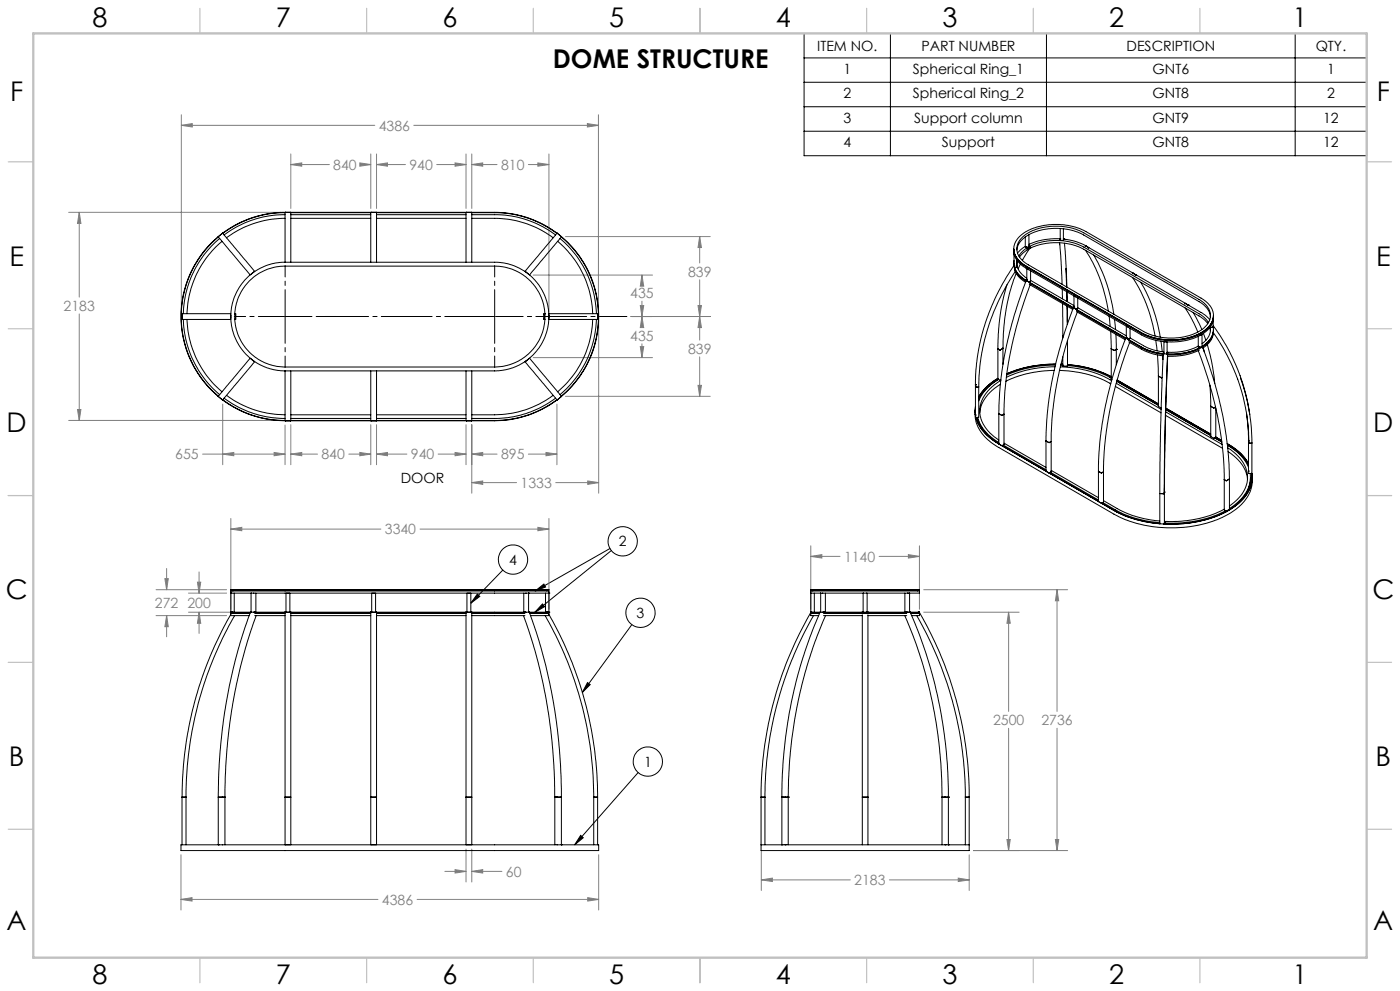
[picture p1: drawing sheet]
<svg xmlns="http://www.w3.org/2000/svg" width="420mm" height="297mm" viewBox="0 0 420 297" stroke-linecap="round" stroke-linejoin="round" font-family="sans-serif">
<g fill="none" stroke="#000" stroke-width=".3">
<path d="M241.2 10h168.8v36.7h-168.8zM241.2 17.4h168.8M267.1 10v36.7M313.9 10v36.7M388.5 10v36.7M241.2 24.7h168.8M241.2 32h168.8M241.2 39.3h168.8M148.2 94.9h.3M148.4 94.7v.3M143.2 178l.7 .7-2.6 2.1zM150.8 170.8l-9.5 10"/>
<path d="M160.5 177.1l2.7-2.1 .5 .9zM183 164.4l-22.5 12.7M183.4 165l-22.9 18.5M162.7 181l.7 .8-2.9 1.7zM189.5 187.2l-14.8 20.3M176.2 204.6l.9 .6-2.4 2.3zM191.5 231.5l-19.1 21.7M174.2 250.4l.8 .7-2.6 2.1z"/>
<circle cx="153.9" cy="167.7" r="4.4"/>
<circle cx="186.8" cy="162.2" r="4.4"/>
<circle cx="192.1" cy="183.7" r="4.4"/>
<circle cx="194.4" cy="228.3" r="4.4"/>
</g>
<g fill="none" stroke="#808080" stroke-width=".3">
<path d="M54.4 37.6l3.3-.6v1.1zM54.4 34.4v59.2M54.4 37.6h58M124.1 37.6h55.4M176.2 37l3.3 .6-3.3 .5zM179.5 34.4v59.2M87.2 49.3l3.3-.5v1zM87.2 46.1v16.4M87.2 49.3h11.6M107.9 48.8l3.3 .5-3.3 .5zM108.2 49.3h3M111.2 46.1v16.4"/>
<path d="M113 49.3l3.2-.5v1zM113 46.1v16.4M113 49.3h8.6M131 49.3h8.8M136.5 48.8l3.3 .5-3.3 .5zM139.8 46.1v16.4M141.5 49.3l3.3-.5v1zM141.5 46.1v16.4M141.5 49.3h7.6M158.5 49.3h6.2M161.4 48.8l3.3 .5-3.3 .5zM164.7 46.1v47.5"/>
<path d="M20.6 63.6h63.6M23.8 63.6l.5 3.4h-1.1zM23.8 63.6v25.4M169.7 70.9h43.4M209.9 70.9l.5 3.3h-1zM209.9 70.9v7.9M23.8 94.1v31.9M159.9 82.4h35.9M179.6 96.1v51.7M189.3 94.9h23.8M192.1 91.6h1l-.5 3.3zM192.6 82.4l.5 3.4h-1z"/>
<path d="M192.6 94.9l.5 3.3h-1zM192.6 82.4v2.8M192.6 90.3v7.7M209.4 91.6h1l-.5 3.3zM209.9 94.9l.5 3.3h-1zM209.9 83.9v18M160 107.2h35.8M169.6 118.8h43.5M192.1 103.9h1l-.5 3.3zM192.6 103v4.2M209.4 115.5h1l-.5 3.3zM209.9 107v11.8"/>
<path d="M20.6 126h63.6M23.2 122.7h1.1l-.5 3.3zM60.8 136.1h24.7M66.8 136.1l3.3-.5v1zM66.8 121.1v18.2M82.2 135.6l3.3 .5-3.3 .5zM85.5 127.4v11.9M87.2 136.1l3.3-.5v1zM87.2 136.1h8M87.2 127.3v12M104.6 136.1h6.6M107.9 135.6l3.3 .5-3.3 .5z"/>
<path d="M111.2 127.3v12M113 136.1l3.2-.5v1zM113 127.3v12M113 136.1h9.1M131.4 136.1h8.4M136.5 135.6l3.3 .5-3.3 .5zM139.8 127.3v12M141.5 136.1l3.3-.5v1zM141.5 127.3v20.5M141.5 136.1h7.6M158.5 136.1h8.6M163.8 135.6l3.3 .5-3.3 .5z"/>
<path d="M167.1 121.1v18.2M69.3 158.6l3.2-.6v1.1zM69.3 155.4v27.2M69.3 158.6h45M126 158.6h38.7M141.5 144.6l3.3-.5v1.1zM141.5 144.6h13.5M161.4 158l3.3 .6-3.3 .5zM164.7 155.4v27.2M166.7 144.6h12.9M176.3 144.1l3.3 .5-3.3 .6zM46.8 176.7h21.2"/>
<path d="M49.5 173.4h1l-.5 3.3zM50 170.4v6.3M56.6 177.8h11.4M59.2 174.5h1l-.5 3.3zM59.7 171.4v6.4M243.2 166.8l3.4-.6v1zM243.2 163.6v19M243.2 166.8h8.8M263.7 166.8h12.1M272.5 166.2l3.3 .6-3.3 .4zM275.8 163.6v19M277.1 176.7h43.2"/>
<path d="M317.1 176.7l.5 3.4h-1zM317.1 176.7v36.5M46.8 184.5h21.2M50 184.5l.5 3.3h-1zM50 184.5v6.3M56.6 183.5h12.5M59.7 183.5l.5 3.3h-1zM59.7 183.5v6.3M277.1 183.5h28.7M302.6 183.5l.5 3.3h-1zM302.6 183.5v29.7M302.6 218.3v36.6"/>
<path d="M317.1 218.3v36.6M54.3 256.2v16.5M139.8 254.5v9.8M141.5 254.5v9.8M179.6 256.2v16.5M228.4 255v11.9M290.8 256.2v10.7M292 254.9h28.3M302.1 251.6h1l-.5 3.3zM316.6 251.6h1l-.5 3.3zM54.3 269.6l3.3-.6v1zM54.3 269.6h59.1"/>
<path d="M125.1 269.6h54.5M133.5 261.2h6.3M136.5 260.6l3.3 .6-3.3 .5zM141.5 261.2l3.3-.6v1.1zM141.5 261.2h9.1M176.3 269l3.3 .6-3.3 .4zM228.4 263.7l3.3-.5v1zM228.4 263.7h26.7M266.8 263.7h24M287.5 263.2l3.3 .5-3.3 .5z"/>
</g>
<path d="M85.3 94.9h-15M85.5 94.6v-15M85.5 95.1v15M85.8 94.9h15M148.4 94.6v-15M148.4 95.1v15" fill="none" stroke="#000" stroke-width=".3" stroke-dasharray="15.2 1.3 1.3 1.3" stroke-dashoffset="7.5"/>
<path d="M148.1 94.9h-52.2" fill="none" stroke="#000" stroke-width=".3" stroke-dasharray="15.2 1.3 1.3 1.3" stroke-dashoffset=".6"/>
<path d="M148.7 94.9h39.4" fill="none" stroke="#000" stroke-width=".3" stroke-dasharray="15.2 1.3 1.3 1.3" stroke-dashoffset="7"/>
<path d="M85.5 94.9v-.2M85.5 94.9h-.1M85.5 94.9v.1M85.5 94.9h.2" fill="none" stroke="#000" stroke-width=".3" stroke-dasharray="15.2 1.3 1.3 1.3"/>
<g fill="none" stroke="#c0c0c0" stroke-width=".35">
<path d="M60 2.5v7.5M110 2.5v7.5M160 2.5v7.5M210 2.5v7.5M260 2.5v7.5M310 2.5v7.5M360 2.5v7.5M2.5 48.5h7.5M410 48.5h7.5M2.5 98.5h7.5M410 98.5h7.5M2.5 148.5h7.5"/>
<path d="M410 148.5h7.5M2.5 198.5h7.5M410 198.5h7.5M2.5 248.5h7.5M410 248.5h7.5M60 287v7.5M110 287v7.5M160 287v7.5M210 287v7.5M260 287v7.5M310 287v7.5M360 287v7.5"/>
</g>
<path d="M10 10h400v277h-400z" fill="none" stroke="#c0c0c0" stroke-width=".7"/>
<path d="M162.7 181l.7 .8-2.9 1.7zM160.5 177.1l2.7-2.1 .5 .9zM174.2 250.4l.8 .7-2.6 2.1zM176.2 204.6l.9 .6-2.4 2.3zM143.2 178l.7 .7-2.6 2.1z" fill="#000"/>
<path d="M136.5 260.6l3.3 .6-3.3 .5zM141.5 261.2l3.3-.6v1.1zM54.3 269.6l3.3-.6v1zM176.3 269l3.3 .6-3.3 .4zM161.4 158l3.3 .6-3.3 .5zM69.3 158.6l3.2-.6v1.1zM49.5 173.4h1l-.5 3.3zM50 184.5l.5 3.3h-1zM59.2 174.5h1l-.5 3.3zM59.7 183.5l.5 3.3h-1zM243.2 166.8l3.4-.6v1zM272.5 166.2l3.3 .6-3.3 .4zM228.4 263.7l3.3-.5v1zM287.5 263.2l3.3 .5-3.3 .5zM302.6 183.5l.5 3.3h-1zM302.1 251.6h1l-.5 3.3zM317.1 176.7l.5 3.4h-1zM316.6 251.6h1l-.5 3.3zM209.4 91.6h1l-.5 3.3zM209.9 70.9l.5 3.3h-1zM192.6 82.4l.5 3.4h-1zM192.1 91.6h1l-.5 3.3zM209.4 115.5h1l-.5 3.3zM209.9 94.9l.5 3.3h-1zM192.1 103.9h1l-.5 3.3zM192.6 94.9l.5 3.3h-1zM176.3 144.1l3.3 .5-3.3 .6zM141.5 144.6l3.3-.5v1.1zM136.5 135.6l3.3 .5-3.3 .5zM113 136.1l3.2-.5v1zM107.9 135.6l3.3 .5-3.3 .5zM87.2 136.1l3.3-.5v1zM82.2 135.6l3.3 .5-3.3 .5zM66.8 136.1l3.3-.5v1zM163.8 135.6l3.3 .5-3.3 .5zM141.5 136.1l3.3-.5v1zM23.8 63.6l.5 3.4h-1.1zM23.2 122.7h1.1l-.5 3.3zM54.4 37.6l3.3-.6v1.1zM176.2 37l3.3 .6-3.3 .5zM107.9 48.8l3.3 .5-3.3 .5zM87.2 49.3l3.3-.5v1zM113 49.3l3.2-.5v1zM136.5 48.8l3.3 .5-3.3 .5zM141.5 49.3l3.3-.5v1zM161.4 48.8l3.3 .5-3.3 .5z" fill="#808080"/>
<g fill="none" stroke="#000" stroke-width=".3">
<path d="M65.5 71l9.6 11.4M65.5 70.9v.1M65.5 70.9a31.2 31.2 0 0 0 0 47.9M65.5 71a31.2 31.2 0 0 0 0 47.7M65.9 71.5a30.5 30.5 0 0 0-10.9 22.5M66.6 72.3a29.6 29.6 0 0 0-10.5 21.7M66.7 69.9h.1M66.7 69.9l-1.2 1M66.8 69.9a31.5 31.5 0 0 1 18.7-6.3h62.9a30.9 30.9 0 0 1 18.7 6.3M66.8 69.9l9.6 11.4M85.5 63.7v14.9M85.5 78.6a16.3 16.3 0 0 0-16.2 16.3 16.3 16.3 0 0 0 16.2 16.3"/>
<path d="M85.5 78.6h62.9a16.3 16.3 0 0 1 16.3 16.3 16.3 16.3 0 0 1-16.3 16.3h-62.9M85.5 63.7a31.2 31.2 0 0 0-18.6 6.3M85.5 64.3a30.4 30.4 0 0 0-18.3 6.1M85.5 65.4a29.7 29.7 0 0 0-17.6 5.9M85.6 63.6l-.1 .1M87.1 63.6l.1 .1M87.2 63.7v14.9M87.2 63.7h24M87.2 65.4h24M87.2 64.3h24M111.2 63.7v14.9M111.3 63.6l-.1 .1"/>
<path d="M112.9 63.6l.1 .1M113 63.7v14.9M113 63.7h26.8M113 65.4h26.8M113 64.3h26.8M139.8 63.7v14.9M139.9 63.6l-.1 .1M141.4 63.6l.1 .1M141.5 63.7v14.9M141.5 63.7h6.9a31 31 0 0 1 18.6 6.3M141.5 65.4h6.9a29.5 29.5 0 0 1 17.5 5.9M141.5 64.3h6.9a30.2 30.2 0 0 1 18.3 6.1"/>
<path d="M167.1 69.9l-9.6 11.4M167.1 69.9l1.3 1M167.3 72.3a29.6 29.6 0 0 1 10.5 21.7M168 71.5a30.5 30.5 0 0 1 10.9 22.5M168.4 70.9v.1M168.4 70.9a31.2 31.2 0 0 1 0 47.9M168.4 71l-9.5 11.4M168.4 71a31.2 31.2 0 0 1 0 47.7M304.1 78.8a1.94 1.94 0 0 1-.7 2.1l-1.8 2.8a61.7 61.7 0 0 0-9 31.6M304.1 74.8a6.2 6.2 0 0 0 3.7 5.6l34.9 20.1 2.4 1 3.3 .8 4.6 .1 4.7-.9 3.1-1.4a6 6 0 0 0 3.2-5.3M304.1 74.7a6.2 6.2 0 0 0 3.7 5.3l34.9 20.1 2.6 1.1 2.8 .6 4.6 .3 4.7-.9 3.4-1.5a6 6 0 0 0 3.2-5M304.1 74.6a6.2 6.2 0 0 0 3.7 5.2"/>
<path d="M304.1 79.1v.6M304.2 76.1l.1 .4M304.2 79.7h.1M304.2 78.1v1.6l-.1-.7M304.2 76.1v3.6M304.2 79.7l.1 .4M304.2 76v.1M305.1 78v2.1h-.7M305.1 79.3a5.7 5.7 0 0 0 2.9 4.1M305.1 74.9a7.2 7.2 0 0 1 5.6-5.4l3.7-.9 3-.2 3.3 .4 3.7 1.3 35.7 20.6a5.9 5.9 0 0 1 3 4.2M305.1 78.1v.4M305.3 78.2l-.2 .9"/>
<path d="M305.6 76.7l1.5-1.7 1.8-1.2 2.3-.9 2-.5 3-.3h2.4l4.3 1 2.2 .9 35 20.3 1.1 .8 1.3 1.6M305.9 77l.9-1.1 1.9-1.3 3.9-1.4 2.7-.4 2.4-.1 2.2 .3 2.8 .6 2.2 1 35 20.2 1.7 1.3 .7 .9M306.1 79.2l-.7 1.4M306.6 71.2l1.1-.9 1.9-1.1 4.2-1.2 4.5-.2 4.4 .9 2.4 1.1 35.4 20.5a4.8 4.8 0 0 1 2.6 4.2 4.8 4.8 0 0 1-2.6 4.3l-3 1.5-4.3 .9h-3.7l-4.3-.9-1.7-.7-35.2-20.4a5 5 0 0 1-2.9-6.4zM307.6 73.9l.2 .3-.1-.2M307.6 73.9l-1.2 .8-1.1 1.1M307.6 71v2.9M307.7 74h.1M307.7 74l-.1 .1M308 74.5l.2 .1M308.2 74.6h.1M308.7 70.3v3.6l-.6 .3-.3-.2"/>
<path d="M308.7 73.6v.1M308.9 74.5l-2.2 3.5M308.9 74l.2 .2M309 74l.1 .2M309.1 74.2h.1M309.1 74.2l-.9 .4M309.1 74.2l-.1 .2M317.9 72.7l.7 12.5M317.9 71.6h-2.4l-2.6 .3-4.2 1.3M318 71.5l-.1 .1M318 71.6h.1M318 71.6l-.1 .2"/>
<path d="M318 71.5h.1M318.1 68.5v3.5l.8 .1 .1-.4M319 71.7h.1M319 68.6l.2 3M319.2 71.6l3.7 .8 2.8 1.3M319.2 71.6h.1M319.2 71.6v.2M319.3 72.9l.8 13.1M325.6 75l2.2 3.7 2.1 4.6 1.9 6.2 .7 3.7M325.6 73.7l-.1 .1M325.7 73.7h.1M325.7 73.7l.8 .5"/>
<path d="M325.7 73.7v.1M325.7 73.7h-.1M325.7 73.7l.9 .5M326.5 74.2v.1l.1-.1M326.5 74.2h.1M326.6 74.2h.1M326.6 74.2l13.2 7.6M328.1 76.4l2.6 5.1 1.3 3.4 1.2 4.2 1 5.1M54.6 94.1l.1 1.6h14.6M54.7 94h14.6M54.7 94l-.1 .1M55 95.7a30.6 30.6 0 0 0 10.9 22.6"/>
<path d="M56.1 95.7a29.4 29.4 0 0 0 10.5 21.7M69.3 94.4h.1M69.3 94.4v1M70.4 94.1h.2M70.4 94l.3 .1v1.6h-.3M70.6 94.1h.1M70.7 94.1v1.6h-.3M74.8 84.2a15.4 15.4 0 0 1 10.7-4.4h62.9a15.1 15.1 0 0 1 15.1 15.1 15.1 15.1 0 0 1-15.1 15.1h-62.9a15.1 15.1 0 0 1-14-9.3 15.1 15.1 0 0 1 3.3-16.5zM75.4 82.1v.1M76.2 81.5l-.8 .6M157.7 81.5l.8 .6M158.5 82.1v.1"/>
<path d="M163.3 94.1h.1M163.3 94.1v1.6h.2M163.3 94.1h.2M163.5 94h-.3v1.7h.3M164.6 94h14.6l.1 1.6M164.6 95.7h14.6M164.7 95.3v.1M164.7 94.4v.9M177.8 95.7a29.4 29.4 0 0 1-10.5 21.7M178.9 95.7a30.6 30.6 0 0 1-10.9 22.6M179.3 95.6l-.1 .1M302.1 85.4l-1.1 3.8-.9 5.1-.6 5.9-.1 4.3"/>
<path d="M304.3 80.1h.1M304.4 80.3v.1a7.5 7.5 0 0 0 3.5 3.7l-3.5 10.1-2.4 9.1-1.6 9.6-.5 4.6-.3 6.5M304.4 80l.2 .3-.2-.2M304.4 80.3v.1a7.8 7.8 0 0 0 3.4 3.6l34.6 20M304.4 80.5v.1a7.6 7.6 0 0 0 3.4 3.6M304.4 80.9v.1a7.4 7.4 0 0 0 3.3 3.6M304.4 80.1h.1M304.4 80v.1M304.6 81.4l-2.2 3.4a62 62 0 0 0-8.8 31.2M304.9 81.9l-1.9 5.3-1.2 5.5-.6 5.2-.3 6.4M307.9 83.9v.1M308 83.9v.1"/>
<path d="M308 83.9h.1M308 80.5v3.6l.6 .4M308.1 80.5l.5 .3M308.7 84.3l.2 .1M308.8 84.6l13.2 7.6-3.3 9.4-2.5 9.8-1.7 9.6-.5 4.7-.2 6.4M308.8 84.8l13.1 7.6M308.8 85.2l13 7.5M308.8 84.4l.1 .1M308.9 84.4h.1M308.9 84.4l.1 .1M309.1 85.4l-3.5 10.1-2.7 11.1-.8 4.8-.7 6-.2 6.7M309.2 81.2v3l-.4 .2"/>
<path d="M309.2 84l13 7.6M318.7 86.6v3M318.8 91v9.6M319.8 80.4l.2 5.6M320 87.4l.1 2.9M320.1 91.8l.1 5.5M320.1 87.5l.1 2.9M320.2 91.8l.1 5.3M322.1 92.1v.1M322.1 92.1h.1M322.2 92.1h.1M322.7 89l-.5-.3v3.6l.6 .3"/>
<path d="M322.9 92.5l.1 .1M322.9 92.8l14.8 8.5-2.3 6.6-1.8 5.6-2.2 9.1-1.5 10.2-.4 8.4M322.9 92.5l.2 .1M322.9 93l14.8 8.5M322.9 93.4l14.6 8.4M323 92.6h.1M323.2 93.6l-3.7 10.7-2.2 9.1-1.5 10.2-.5 8.7M323.3 89.3v3l-.3 .3M323.3 92.2l14.6 8.4M332.7 94.8l.4 3.1M333.2 99.3l.2 5.2M334.4 95.7l.3 3.1"/>
<path d="M337.9 97.8v3.5l.6 .4M337.9 97.8l.5 .2M339 98.4v3l-.3 .2M339.8 83.2l1.9 3.2 2.2 4.6 1.4 4.5 1.2 5.2M339.8 81.8l.9 .5-.1 .2M339.8 81.8l-.1 .2M339.8 81.9h.1M339.8 81.9l.9 .5M339.8 81.9l-.1 .1M340.7 82.4h.1M340.7 82.4l-.1 .1M340.8 82.4l14.8 8.5"/>
<path d="M342.2 84.6l1.5 2.7 2.2 5.2 1.4 4.7 .8 3.8M355.5 92.2l1.7 2.8 2.1 4.5M355.6 90.9l.8 .5M355.6 90.9v.1M355.6 90.9l-.2 .1 .2-.1M355.6 90.9l5.2 3 2.1 1.9M356.4 91.4l-.1 .2 .2-.1M356.4 91.4h.1M358 93.7l2.5 5.1M361 99.9l.8 2.1M362.9 98.2l.2 .9M363 98l.1 .1a5 5 0 0 1-2.5 4.9"/>
<path d="M363.1 94.8v.2M363.1 97.9l.2 .2h.5M363.8 98.1h.1M363.8 98.1l-.1 .1M363.8 98v.1M363.9 98h.1M363.9 98l-.1 .1M364 97.6l.1 .3a58.2 58.2 0 0 1 10.8 26.3M364 98a6.3 6.3 0 0 1-4.4 6.4l-1.9 .8-3.4 .7-5.1 .1M364 98h-.1M364 96v2M364 99.8h.1a57.1 57.1 0 0 1 10.5 33"/>
<path d="M364 98.8a7 7 0 0 1-5.2 6l-4.2 1.1-4.3 .2-.7 18.4-.4 23.5M364 99a6.9 6.9 0 0 1-4.9 5.8l-4.1 1.3-4.7 .2M364 99.1a5.8 5.8 0 0 1-3.1 5.2M364 94.6a7.3 7.3 0 0 1-5.4 6l-4 1.1-3.6 .2-3.9-.4-3.2-1-36.5-21a5.3 5.3 0 0 1-2.7-7l.1-.2a12.6 12.6 0 0 1 9.7-4.9l3.3-.1 2.6 .3 2.1 .4 2.5 1 35.8 20.6a5.3 5.3 0 0 1 2.5 7.4l-.1 .2a13.7 13.7 0 0 1-10.8 4.6l-4.9-.3-3-.8-2.1-1M364 94.5v.1M65.5 118.7v.1M66.8 119.9a31.5 31.5 0 0 0 18.7 6.2h62.9a31.5 31.5 0 0 0 18.7-6.2M66.9 119.8a30.9 30.9 0 0 0 18.6 6.2M67.2 119.3a30.8 30.8 0 0 0 18.3 6.1M67.9 118.5a29.6 29.6 0 0 0 17.6 5.8M75.1 107.3l-9.6 11.4M75.4 107.6h.1"/>
<path d="M75.4 107.6l.8 .6M76.4 108.4l-9.6 11.5-1.3-1.1M85.5 111.2v14.8M87.2 111.2v14.8M111.2 111.2v14.8M113 111.2v14.8M139.8 111.2v14.8M141.5 111.2v14.8M157.5 108.4l9.6 11.4M158.5 107.6l-.8 .6M158.5 107.6h.1M158.9 107.3l9.5 11.4"/>
<path d="M165.9 118.5a29.4 29.4 0 0 1-17.5 5.8h-6.9M166.7 119.3a30.8 30.8 0 0 1-18.3 6.1h-6.9M167 119.8a30.7 30.7 0 0 1-18.6 6.2h-6.9M168.4 118.8l-1.3 1M168.4 118.7v.1M292.6 115.3h.1M292.6 115.3v9.1M292.6 115.3l.1 .7M292.7 116l.1 .1M293.6 116l-.8 .1M293.6 116h.1M293.6 116v9.1h-.8"/>
<path d="M293.6 119a15.2 15.2 0 0 1 5.8-5.6 15.8 15.8 0 0 0-5.8 5.7M299.4 104.5v.1M299.4 104.5h.1M299.4 113.6h.1M299.4 104.5v9.1M299.4 113.6l.5 .3 .3-.1M299.5 113.7a15.7 15.7 0 0 0-5.9 5.7M299.5 113.7a14.3 14.3 0 0 0-5.9 6.4M300.1 115.2a11.5 11.5 0 0 0-6.2 8.5M300.2 114a11 11 0 0 0-6.3 9.8 11.5 11.5 0 0 0 5.7 8.1M300.9 104.4l-.9 .5-.6-.3M300.9 104.3v.1"/>
<path d="M300.9 104.3v4.9M302 112a37.3 37.3 0 0 1 14.7-2.9 37.3 37.3 0 0 0-14.7 2.9M316.3 111a34.4 34.4 0 0 0-14.5 3.3M316.5 109.9a34.5 34.5 0 0 0-14.6 3.2M316.6 109.4a35.7 35.7 0 0 0-14.6 3M317.9 111a32.7 32.7 0 0 1 15.3 4M318.1 110a31.6 31.6 0 0 1 15.4 4.1M318.2 109.4l.6 .1M318.3 109.2h.5M318.3 109.1h.5M318.8 100.6h.1M318.8 107v2.7h1.4l.1-.4"/>
<path d="M318.8 100.6v.7M318.9 100.6h.2M320.2 109.6a33.4 33.4 0 0 1 13.2 3.7M320.3 109.3a34.2 34.2 0 0 1 13.1 3.6M320.3 109.3a34.7 34.7 0 0 1 13.1 3.6M320.3 102.1v7.2M332.9 113l.5 .3M333.4 104.6l.9 .5 .6-.4M333.4 104.5v.1M333.4 113.6h.1M333.4 104.5v9.1M333.4 113.6l.2 .1"/>
<path d="M334.6 115.8l13.7 7.9M334.8 100.2l.1 4.5M334.9 114.9l13.4 7.8M334.9 104.7h.1M334.9 104.7v4.6M335 114.3l12.5 7.2M335.1 113.9l12.4 7.2M337.8 101.1h.1M337.8 101.1l-.1 .1M337.8 101.1l.1 .1M337.9 101.1h.1M338.6 101.6l.3 .1-.2-.1"/>
<path d="M338.6 101.8l3.8 2.2M338.6 102.1l5.3 2.9 1.7 .6 3.3 .6M338.6 102.5l4.8 2.7 2.5 .9 3 .5M338.7 101.6h.1M338.9 102.6l-3.2 9.4-2.8 11.2-1.5 10.7-.4 7.5M339 101.3l5.5 3 2.7 .9 2 .3M342.4 104l2.9 1.3 3.7 .7-.8 21.5-.3 20.4M342.4 104l3.2 1.3 2.8 .6h.6M346.7 102l.4 3.1M347.2 106.4l.3 6.3M347.5 112.7h.1M347.5 112.7v9.1l.8 .5"/>
<path d="M347.5 112.7l.9 .5M348.3 102.3l.4 3.1M348.4 113.2h.1M348.7 113.1l-.2 .1M348.8 106.6l.1 1.2M349 105.9h.1M350 102.4h-.8v3.5h-.2M350.1 105.9h.2M350.1 105.7h.1M350.1 102.5v3.2M350.1 105.7v.2M350.3 105.9h.1"/>
<path d="M350.2 105.9l.1 .1M350.3 106.7l-.7 19.8-.3 21M359.5 105.1l3.5 10.6 2.4 9.7 1.6 10.8 .3 7.5M359.5 100.8v3.1l.2 .1M359.5 103.7l-2.2 1-2.6 .6-4.6 .2M359.6 104h.1M359.6 104h-.2M359.7 104h-.1M359.8 103.9l-.2 .1M359.8 104.9l-2.4 1-2.1 .5-2.6 .3h-2.4M360.1 100.5h.1M360.6 100.2l-.5 .3"/>
<path d="M360.6 100.2v3.6l-.8 .3M360.6 100.2h.1M360.7 103.9h.1M360.8 104.1l3.8 11.4 2.2 9 1.4 8.9 .6 10.1M361 104.2l.3 1.3M362.2 103.3l1.3 5.2 .9 6.4M363 115.4l.2 6.3M372.1 113.3a56.5 56.5 0 0 1 3.5 19.4M85.5 126l.1 .1M87.2 126l-.1 .1M87.2 126h24M87.2 125.4h24"/>
<path d="M87.2 124.3h24M111.2 126l.1 .1M113 126l-.1 .1M113 126h26.8M113 125.4h26.8M113 124.3h26.8M139.8 126l.1 .1M141.5 126l-.1 .1M292.5 123.1v1.1a11.9 11.9 0 0 0 6.7 9.7l35 20.2a38.1 38.1 0 0 0 34.8-.3 11.8 11.8 0 0 0 6.7-10.7M292.6 124.4l.2 .7M292.6 124.4h.1M292.6 121.9v2.5"/>
<path d="M292.6 122.4v1.5M292.6 122.8v.5M292.8 125.1a13.3 13.3 0 0 0 6.8 8M293.2 125.1a12.9 12.9 0 0 0 6.4 7.9 13.6 13.6 0 0 1-6.8-7.9M293.3 125.1a13.1 13.1 0 0 0 6.3 7.5M299.6 124h.1M299.6 133.1l1 .5M299.6 133.1l34.6 19.9a34.2 34.2 0 0 0 13.7 4M299.6 124v9.1M299.7 124l.8 .5M300.5 124.5h.1M300.6 133.6l13.2 7.6"/>
<path d="M301 133.4l12.8 7.4M301.2 124.1l-.6 .4M301.2 124.1v9.1l-.6 .4M301.2 132.8l12.6 7.3M313.8 132.1v.1M313.8 132.1v9.1M313.8 132.2l.9 .5 .6-.4M315.3 132.3h.1M315.3 132.3v9.1l-.6 .3M349.7 124.5l17.1 9.9M349.7 122.7l13.5 7.8M349.7 123.4l16.9 9.8"/>
<path d="M349.7 122.3l13.5 7.8M363.2 121.7l.9 .6 .6-.3M363.2 130.8h.1M363.2 121.7v9.1M363.3 130.8l.8 .5 .6-.3M364.4 131.2l2.1 1.3M364.7 131h.1M364.7 122.4v8.6M364.7 131l1.8 1M368.2 133.4a15.3 15.3 0 0 1 6.3 6M368.2 133.4a14.1 14.1 0 0 1 6.3 6.7M368.3 134.2a10.8 10.8 0 0 1 5.9 9.6 11.2 11.2 0 0 1-5.4 7.9"/>
<path d="M368.4 135.4a11.3 11.3 0 0 1 5.9 8.2M374 124l.5 4.8v3.3M374.5 132.1h.1M374.5 138.9a15.5 15.5 0 0 0-6.3-5.9 15.7 15.7 0 0 1 6.3 6M374.5 132.1v9.1M374.5 132.1l.1 .7M374.6 132.8l.1 .1M375.5 132.8l-.8 .1M375.6 132.7l-.1 .1M375.6 132.7v9.1M313.8 141.2h.1M313.8 141.2l.9 .5"/>
<path d="M314.8 141.7l14.7 8.5-14.8-8.5M315.1 141.5l14.4 8.4M315.3 141l14.2 8.2M329.5 141.2h.1M329.5 150.3l1 .5M329.5 150.3h.1M329.5 141.2v9.1M329.5 141.2l.9 .5M330.4 141.7h.1M330.5 150.8l3.8 2.2a33.8 33.8 0 0 0 13.6 3.9M330.5 150.8l4.8 2.8M330.8 150.6l3.8 2.2a32.2 32.2 0 0 0 13.3 3.9"/>
<path d="M331 141.4l-.5 .3M331 141.4h.1M331 141.4v9.1l-.5 .3M331 150l4.2 2.4a31.1 31.1 0 0 0 12.7 3.7M347.9 147.9h.1M347.9 156.9l1.3 .2M347.9 147.9v9M348 147.9l1.2 .1M349.2 148h.1M349.2 157v.1M349.3 147.5h.1M349.3 156.6h.1"/>
<path d="M349.3 147.5v9.1M349.3 147.5l-.1 .5M349.3 156.6l-.1 .4M367.3 143.7v.1M367.3 152.6a34.6 34.6 0 0 1-18 3.6M367.3 143.8l.5 .3M367.7 153.1a35.3 35.3 0 0 1-18.4 3.6M367.8 144.1h.1M368.8 143.6l-.9 .5M368.8 143.5v.1M368.8 143.5v9.1l-.9 .6-.6-.4v-9.1M374.5 141.2l.2 .7h.8"/>
<path d="M374.5 141.2h.1M375 141.9a10.1 10.1 0 0 1-4.8 9.5l-1.4 1M375.1 143.1a11.5 11.5 0 0 1-6.5 9.8l-1.1 .7M375.5 141.9l.1 1.4M375.5 141.9a10.1 10.1 0 0 1-4.9 9.7 33.8 33.8 0 0 1-21.4 5.4M375.6 141.8l-.1 .1M375.6 141.8a10.8 10.8 0 0 1-5.7 10.4 35 35 0 0 1-20.7 4.9M69.3 177.8h.1M69.3 176.8h95.4M69.3 177.8h6.1M69.3 176.7v.1M69.8 176.8v.3"/>
<path d="M70.3 177.8v5.7M75.3 177.8v5.7M75.4 177.8h.1M75.4 177.8h83.1M76.8 177.8v5.7M85.8 177.8v5.5l-.3 .2M87 177.8v5.5l.2 .2M111.5 177.8v5.5l-.3 .2M112.7 177.8v5.5l.3 .2M140.1 177.8v5.5l-.3 .2M141.3 177.8v5.5l.2 .2M157.1 177.8v5.7"/>
<path d="M158.5 177.8h.1M158.5 177.8h6.2M158.6 177.8v5.7M163.7 177.8v5.7M164.1 176.8v.3M164.7 177.8h.1M164.7 176.7v.1M243.2 177.8h3M243.2 176.8h32.6M243.2 176.7v.1M243.8 176.8v.3M244.3 177.8v5.7"/>
<path d="M246.2 177.8h.1M246.2 177.8v5.7M246.2 177.8h.6M246.8 177.8h.1M246.8 177.8h25.5M247.6 177.8v5.7M258.9 177.8v5.7M260.1 177.8v5.7M271.5 177.8v5.7M272.3 177.8h.1M272.3 177.8h.6M272.9 177.8h2.9v-.7h-32.6v6.5h2.8"/>
<path d="M272.9 177.8v5.7h-.6M275.2 176.8v.3M275.8 176.7v.1M69.3 183.5h.1M69.3 183.5h6.1M69.3 184.5h5.5M69.6 183.6l-.2 .3M69.6 183.5h.4M70.4 184.5a108.3 108.3 0 0 0-14.6 54.4M75 183.9h-5.7v.2a110.1 110.1 0 0 0-14.7 54.8M75.3 183.3l-.2 .2M75.4 183.5h.1"/>
<path d="M75.4 183.5h.8M76.2 183.3l.4 .2M76.4 183.6h9.1M76.4 183.5h9.1M76.4 183.9h9.1M76.4 184.5h9.1M76.7 183.6l.1 .1M76.8 184.5l-2.6 7.9-1.5 5.4-2.9 13.2-1.7 13.6-.5 7.8-.1 6.5M85.5 183.6v55.3M85.5 183.5h72M85.5 183.6h.1M87.2 183.6h24.1"/>
<path d="M87.2 183.6v55.3M87.2 183.9h24M87.2 184.5h24M111.2 183.6v55.3M112.9 183.6h27M113 183.6v55.3M113 183.9h26.8M113 184.5h26.8M139.8 183.6v55.3M141.5 183.6h16M141.5 183.6v55.3M141.5 183.9h16"/>
<path d="M141.5 184.5h16M157.1 184.5l3.4 10.4 1.4 5.5 2 9.5 1.3 8.6 .6 5.9 .5 6.9 .1 7.6M157.2 183.6l-.1 .1M157.7 183.3l-.4 .2M157.7 183.5h.8M158.5 183.5h.1M158.5 183.5h6.2M158.6 183.3h.1M158.7 183.3h.1M158.7 183.3l.1 .2M158.8 183.6h5.9v-6.5h-95.4v6.5h5.8l-2.5 7.2-2.1 7.3-2.8 13.3-1.7 13.7-.5 13.8M158.8 183.6l2.6 7.6 2.3 8.2 2.4 11.4 1.7 13.7 .5 7.9 .1 6.5"/>
<path d="M158.9 183.9h5.8v.2M159.2 184.5h5.4M163.5 184.5a109.3 109.3 0 0 1 14.6 54.4M163.9 183.5h.4M164.3 183.6l.2 .3M164.6 184.1a110.1 110.1 0 0 1 14.7 54.8M164.7 183.5h.1M243.2 183.5a110.7 110.7 0 0 0-14.9 55.4M243.2 183.5h2.8M243.3 183.5h.4M243.8 183.6h.1M243.8 183.6v.3"/>
<path d="M244.1 184.5a109.3 109.3 0 0 0-14.6 54.4M245.9 183.9h-2.7v.6h2.4M246.2 183.3a134 134 0 0 0-11.6 55.6M246.2 183.5h.1M246.2 183.5h.6M246.8 183.5h.1M246.8 183.5h25.5M247 183.3l.4 .2M247 183.6h25.1M247.1 184.5h11.6M247.1 183.9h24.9M247.5 183.6h.1"/>
<path d="M247.7 184.5l-.4 .8a135.9 135.9 0 0 0-10.8 53.6M258.7 184.3v54.6M258.7 183.6v.3M258.9 183.3l-.2 .2M260.1 183.3l.3 .2M260.4 184.3v54.6M260.4 184.5h11.6M260.4 183.6v.3M271.4 184.5l.3 .7a135.1 135.1 0 0 1 10.9 53.7M271.6 183.6h.1M272.1 183.3l-.4 .2M272.3 183.5h.1"/>
<path d="M272.9 183.3a134.6 134.6 0 0 1 11.6 55.6M273.1 183.5h2.7l-2.7 .1M273.2 183.9h2.6v.6h-2.3M275 184.5a108.3 108.3 0 0 1 14.6 54.4M275.2 183.6h.1M275.2 183.6v.3M275.4 183.5h.4M275.8 183.5a109.8 109.8 0 0 1 15 55.4M54.6 238.9h.1M54.6 238.9v14.3M54.7 238.9h1M55.7 238.9h.1"/>
<path d="M55.8 238.9v14.3M65.5 238.9h.1M65.5 238.9v14.3M65.5 238.9h2M67.5 238.9h.1M67.5 238.9v14.3M85.5 238.9h.1M85.5 238.9v14.3M85.6 238.9h1.5M87.1 238.9h.1M87.2 238.9v14.3M111.2 238.9h.1"/>
<path d="M111.2 238.9v14.3M111.3 238.9h1.6M112.9 238.9h.1M113 238.9v14.3M139.8 238.9h.1M139.8 238.9v14.3M139.9 238.9h1.5M141.4 238.9h.1M141.5 238.9v14.3M166.4 238.9h2M166.4 238.9h.1M166.4 238.9v14.3"/>
<path d="M168.4 238.9h.1M168.4 238.9v14.3M178.1 238.9h1.1M178.1 238.9v14.3M179.2 238.9h.1M179.3 238.9v14.3M228.3 238.9h.1M228.3 238.9v16h62.5v-16M228.4 238.9h1.1M229.5 238.9v14.3M234.6 238.9h1.9M234.6 238.9h.1"/>
<path d="M234.6 238.9v14.3M236.5 238.9h.1M236.5 238.9v14.3M258.7 238.9h.1M258.7 238.9v14.3M258.8 238.9h1.6M260.4 238.9v14.3M282.6 238.9h1.9M282.6 238.9h.1M282.6 238.9v14.3M284.5 238.9h.1M284.5 238.9v14.3"/>
<path d="M289.6 238.9h.1M289.6 238.9v14.3M289.7 238.9h1.1M65.5 253.2h20M65.5 253.2h.1M65.5 253.2h-11.2v1.7h125.3v-1.7h-11.2M85.5 253.2h82.9M168.4 253.2h.1M228.3 253.2h6.3M234.6 253.2h.1M234.6 253.2h.9M235.5 253.2h.1"/>
<path d="M235.5 253.2h48M283.5 253.2h.1M283.5 253.2h1M284.5 253.2h.1M284.5 253.2h6.3"/>
</g>
<g font-size="8.1">
<text x="27.8" y="8">8</text>
<text x="82.8" y="8">7</text>
<text x="132.8" y="8">6</text>
<text x="182.8" y="8">5</text>
<text x="232.8" y="8">4</text>
<text x="282.8" y="8">3</text>
<text x="332.8" y="8">2</text>
<text x="387.8" y="8">1</text>
<text x="3" y="30.4">F</text>
<text x="413" y="30.4">F</text>
<text x="2.8" y="79.6">E</text>
<text x="412.8" y="79.6">E</text>
<text x="2" y="129.6">D</text>
<text x="412" y="129.6">D</text>
<text x="1.7" y="179.6">C</text>
<text x="411.7" y="179.6">C</text>
<text x="2.7" y="229.6">B</text>
<text x="412.7" y="229.6">B</text>
<text x="2" y="278.9">A</text>
<text x="412" y="278.9">A</text>
<text x="27.8" y="295">8</text>
<text x="82.8" y="295">7</text>
<text x="132.8" y="295">6</text>
<text x="182.8" y="295">5</text>
<text x="232.8" y="295">4</text>
<text x="282.8" y="295">3</text>
<text x="332.8" y="295">2</text>
<text x="387.8" y="295">1</text>
</g>
<text font-size="7.8" x="165.9" y="20.5">DOME STRUCTURE</text>
<g font-size="4.2">
<text x="245.1" y="15.2">ITEM NO.</text>
<text x="276.4" y="15.2">PART NUMBER</text>
<text x="338" y="15.2">DESCRIPTION</text>
<text x="394.7" y="15.2">QTY.</text>
<text x="253" y="22.1">1</text>
<text x="273.8" y="22.1">Spherical Ring_1</text>
<text x="345.8" y="22.1">GNT6</text>
<text x="398.1" y="22.1">1</text>
<text x="253" y="29.5">2</text>
<text x="273.8" y="29.5">Spherical Ring_2</text>
<text x="345.8" y="29.5">GNT8</text>
<text x="398.1" y="29.5">2</text>
<text x="253" y="36.8">3</text>
<text x="274.2" y="36.8">Support column</text>
<text x="345.8" y="36.8">GNT9</text>
<text x="396.9" y="36.8">12</text>
<text x="253" y="44.1">4</text>
<text x="282.6" y="44.1">Support</text>
<text x="345.8" y="44.1">GNT8</text>
<text x="396.9" y="44.1">12</text>
<text x="120.2" y="144.6">DOOR</text>
<text x="185.7" y="163.8">2</text>
<text x="152.8" y="169.2">4</text>
<text x="191" y="185.2">3</text>
<text x="193.2" y="229.8">1</text>
</g>
<g font-size="4.2" fill="#808080">
<text x="113.6" y="39.1">4386</text>
<text x="100" y="50.9">840</text>
<text x="122.8" y="50.9">940</text>
<text x="150.3" y="50.9">810</text>
<text x="206.4" y="82.9">839</text>
<text x="189.1" y="89.3">435</text>
<text x="19.1" y="93.2">2183</text>
<text x="189.1" y="102.1">435</text>
<text x="206.4" y="106">839</text>
<text x="52.6" y="137.7">655</text>
<text x="96.5" y="137.7">840</text>
<text x="123.3" y="137.7">940</text>
<text x="150.3" y="137.7">895</text>
<text x="156.2" y="146.2">1333</text>
<text x="115.5" y="160.2">3340</text>
<text x="253.2" y="168.3">1140</text>
<text x="46.5" y="182.1">272 200</text>
<text x="297.9" y="217.3">2500</text>
<text x="312.4" y="217.3">2736</text>
<text x="151.8" y="262.7">60</text>
<text x="256.3" y="265.3">2183</text>
<text x="114.6" y="271.1">4386</text>
</g>
</svg>
